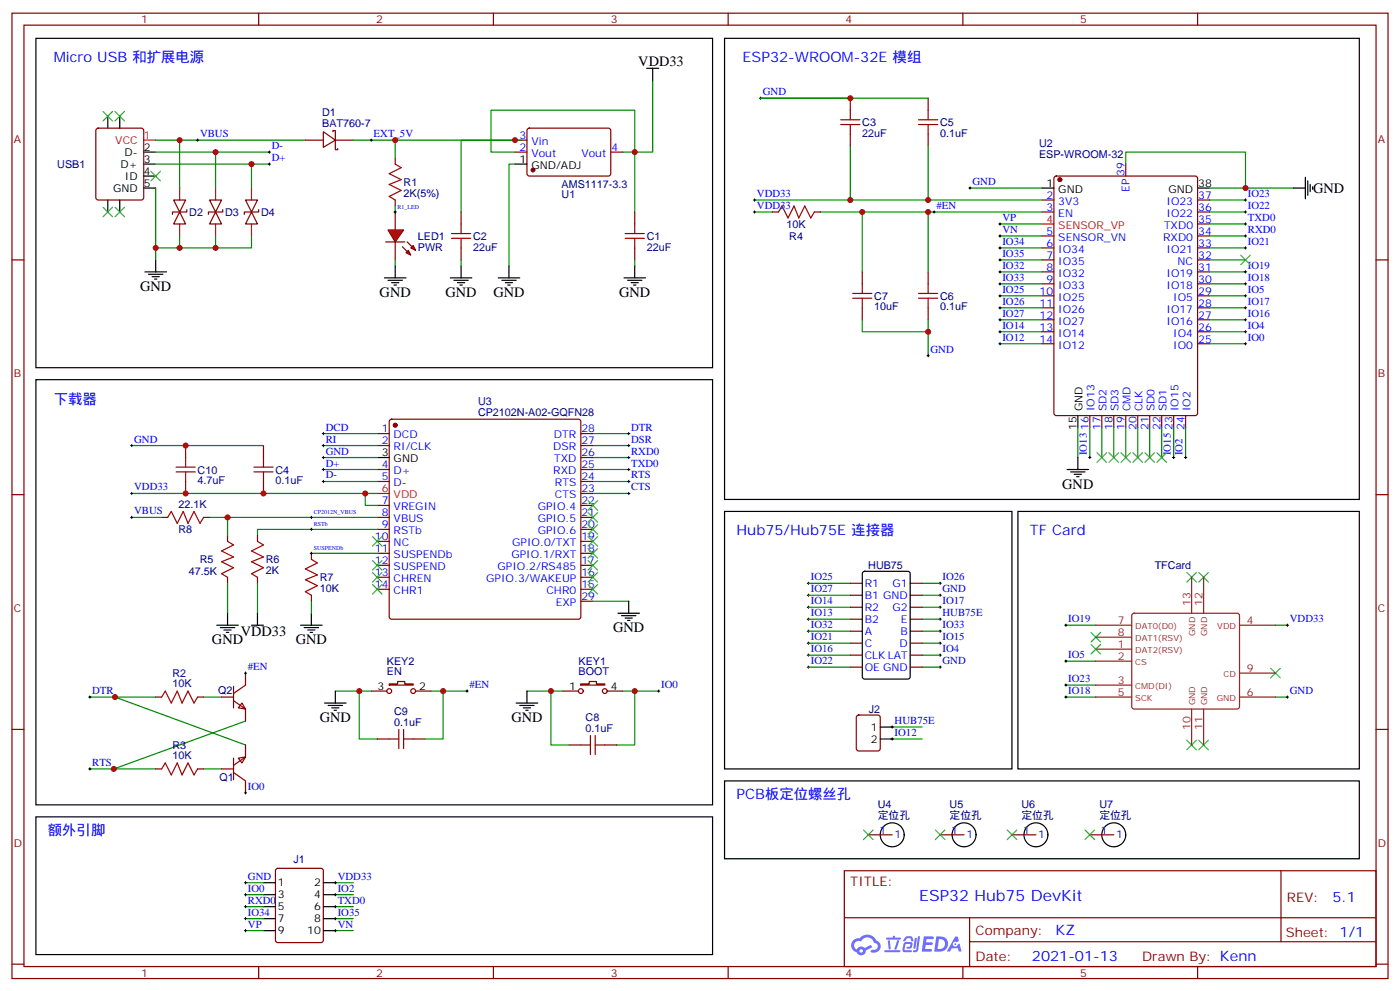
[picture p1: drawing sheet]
<svg xmlns="http://www.w3.org/2000/svg" width="412mm" height="292mm" viewBox="0 0 412 292" stroke-linecap="round" stroke-linejoin="round" font-family="sans-serif">
<g fill="none" stroke="#870000" stroke-width=".35">
<path d="M3.5 3.9h405.4v284.3h-405.4zM7.1 7.4h398.2v277.3h-398.2zM76.2 3.9v3.5M145.3 3.9v3.5M214.5 3.9v3.5M283.6 3.9v3.5M352.8 3.9v3.5M3.5 76.6h3.6M405.3 76.6h3.6M3.5 145.7h3.6M405.3 145.7h3.6M3.5 214.8h3.6"/>
<path d="M405.3 214.8h3.6M248.7 256.5h156.6v28.2h-156.6zM377.3 256.5v20.9M248.7 270.3h156.5M285.6 277.4h119.6M285.6 270.3v14.1M3.5 284h3.6M76.2 284.7v3.5M145.3 284.7v3.5M214.5 284.7v3.5M283.6 284.7v3.5M352.8 284.7v3.5"/>
<path d="M405.3 284h3.6"/>
</g>
<g fill="#5487ff">
<path d="M272.1 275.8h2.6l.3 .2-.1 .6h-2l-.1 .9h1.6l.4 .4-.4 .4h-1.7l-.2 1.2 1.8 .1 .3 .3-.2 .3-2.9 .1z"/>
<path d="M281.4 275.9h.7l.4 1.3-.7 .3a.74 .74 0 0 0-1.1 .3 .74 .74 0 0 0 .5 1 .74 .74 0 0 0 .9-.6l.5-.3 .7 2.3h-.9l-.2-.9h-1.9l-.5 .9h-.9z"/>
<path d="M269.5 276.2h.6l-.4 3a.31 .31 0 0 1-.3 .2 .31 .31 0 0 1-.3-.3z"/>
<path d="M270.4 275.8h.6l-.5 3.9a.89 .89 0 0 1-.7 .7 .89 .89 0 0 1-.9-.3l1-.4z"/>
<path d="M266.8 275.9l.6-.2 1.2 .2 .5 1.2-.6 .2-.4-1-1 .2a.95 .95 0 0 1-1 .8l-.1-.2z"/>
<path d="M266.4 277.6l1.8-.2a1.04 1.04 0 0 1 .6 1.1 1.04 1.04 0 0 1-.8 .9h-.7a.29 .29 0 0 1-.3-.3 .29 .29 0 0 1 .3-.2l.7-.1 .2-.8-1.4 .1-.4 1.7 1.9 .1a.29 .29 0 0 1 .3 .3 .29 .29 0 0 1-.3 .3l-2-.1-.4-.2 .2-2.1z"/>
<path d="M260.5 279.9h4.4a.3 .3 0 0 1 .3 .3 .3 .3 0 0 1-.3 .3h-4.3z"/>
<path d="M264.3 276.9h.6l-.5 1.7a1.02 1.02 0 0 1-.7 1.2l-.2-.3z"/>
<path d="M261.5 277h.6l.3 2.4-.3 .3-.3-.2z"/>
<path d="M261.1 276.2h1.9l.2-.6h.5l-.1 .6h1.5a.29 .29 0 0 1 .3 .3 .29 .29 0 0 1-.3 .2h-3.9z"/>
<path d="M275.8 275.8l-.6 4.5h1.4a2.27 2.27 0 0 0 2.7-2.3 2.27 2.27 0 0 0-2.7-2.2zM276.6 276.6a1.5 1.5 0 0 1 1.8 1.5 1.5 1.5 0 0 1-1.9 1.4h-.3z"/>
<path d="M251.4 277a2.09 2.09 0 0 0 1 3.5 1.37 1.37 0 0 0 1.5 .9 1.37 1.37 0 0 0 1.1-1.4l2-1-.5-.7-1.8 .9a1.4 1.4 0 0 0-2.3 .5 1.32 1.32 0 0 1-.6-1.9 1.32 1.32 0 0 1 1.9-.5 2.02 2.02 0 0 1 2-1.2 2.02 2.02 0 0 1 1.8 1.6 1.09 1.09 0 0 1 1.1 1.4 1.09 1.09 0 0 1-1.6 .7 .41 .41 0 0 0-.5 .3 .41 .41 0 0 0 .4 .5 1.89 1.89 0 0 0 2.4-1.2 1.89 1.89 0 0 0-1.2-2.4 2.98 2.98 0 0 0-5-.7l-1 .2zM253.2 280.1a.52 .52 0 0 1 1 0 .52 .52 0 0 1-1 0z"/>
<circle cx="281.4" cy="278.1" r=".28"/>
</g>
<path d="M155.5 38l.4-.3 23.6 .1 .4 .7v12.9l-.7 .5-23.5-.1-.5-.6v-12.7zM116.4 46.6v1.7M116.4 58.9v1.8M151.7 44.8h3.5M151.7 41.3h3.5M179.9 44.8h3.5M135.8 62.4v3.6M135.8 73v3.6M187 62.4v3.6M187 73v3.6" fill="none" stroke="#870000" stroke-width=".35"/>
<circle cx="157" cy="50.1" r=".53" fill="#870000" stroke="#870000" stroke-width=".35"/>
<g fill="none" stroke="#000" stroke-width=".35">
<path d="M151.7 48.3h3.5M135.8 78.3v3.5M149.9 78.3v3.5M187 78.3v3.5M132.6 81.8h6.4M133.7 82.6h4.2M134.8 83.3h2.1M135.5 84h.7M146.8 81.8h6.3M147.8 82.6h4.2M148.9 83.3h2.1M149.6 84h.7"/>
<path d="M183.8 81.8h6.3M184.9 82.6h4.2M185.9 83.3h2.1M186.6 84h.7"/>
</g>
<path d="M151.7 44.8h-7.1v-12.3h42.4v12.3M151.7 48.3h-1.8v30M151.7 41.3h-15.9v21.1M153.5 41.3h-37.1v5.3M183.4 44.8h3.6v17.6M135.8 76.6v1.7M187 76.6v1.7" fill="none" stroke="#008700" stroke-width=".35"/>
<path d="M116.4 48.3l1.8 1.1-3.5 1.8 3.5 1.7-3.5 1.4 3.5 1.8-3.5 1.8 1.7 1M133 70.2h5.6M133 68.8h5.6M135.8 66v2.8M135.8 70.2v2.8M184.1 70.2h5.7M184.1 68.8h5.7M187 66v2.8M187 70.2v2.8" fill="none" stroke="#a10000" stroke-width=".35"/>
<g fill="#f00" stroke="#870000" stroke-width=".35">
<path d="M114.3 67.7h4.6l-2.5 3.6z"/>
<path d="M113.6 71.3h5.6z"/>
</g>
<g fill="#870000" stroke="#870000" stroke-width=".35">
<path d="M119.9 71.3l1.5 1.4z"/>
<path d="M118.5 72.7l1.4 1.4z"/>
</g>
<g fill="#f00" stroke="#870000" stroke-width=".35">
<path d="M121 73l.7-.7 .7 1.4z"/>
<path d="M119.6 74.4l.7-.7 .7 1.4z"/>
</g>
<g fill="none" stroke="#870000" stroke-width=".35">
<path d="M28.5 38l.4-.3h12.7l.7 .5v20l-.4 .7h-13l-.6-.4-.1-20zM95.2 38.8l3.6 2.5-3.6 2.1zM98.1 38.8v-.3h.7v5.6h.7v-.4M250.5 28.9v3.6M250.5 39.5v3.5M273.4 28.9v3.6M273.4 39.5v3.5M51.2 58.9h3.5l-1.8 3.5zM61.7 58.9h3.6l-1.8 3.5zM72.3 58.9h3.5l-1.7 3.5zM90 41.3h5.2M98.8 41.3h5.3"/>
<path d="M306.9 58.9h3.5M310.7 52.1l.4-.2h41l.6 .4 .1 69.4-.5 .7h-41.2l-.6-.4-.1-69.4zM331.6 48.3v3.6M352.8 58.9h3.5M52.9 62.4l1.8 3.6h-3.5zM55 61.7v.7h-4.2v.7M63.5 62.4l1.8 3.6h-3.6zM65.6 61.7v.7h-4.2v.7M74.1 62.4l1.7 3.6h-3.5zM76.2 61.7v.7h-4.2v.7M116.4 62.4v5.3M116.4 71.3v5.3"/>
<path d="M227.5 62.4h1.8M239.9 62.4h1.8M306.9 62.4h3.5M306.9 69.5h3.5M306.9 73h3.5M306.9 76.6h3.5M352.8 62.4h3.5M352.8 69.5h3.5M352.8 73h3.5M352.8 76.6h3.5M352.8 66h3.5M254 80.1v3.5"/>
<path d="M254 90.7v3.5M273.4 80.1v3.5M273.4 90.7v3.5M306.9 80.1h3.5M306.9 83.6h3.5M306.9 87.1h3.5M306.9 90.7h3.5M306.9 94.2h3.5M306.9 97.7h3.5M352.8 80.1h3.5M352.8 83.6h3.5M352.8 87.1h3.5"/>
<path d="M352.8 90.7h3.5M352.8 94.2h3.5M352.8 97.7h3.5M306.9 101.2h3.5M352.8 101.2h3.5M54.7 131.2v3.6M77.6 131.2v3.6M111.1 127.7h3.6M111.1 131.2h3.6M111.1 138.3h3.6M114.9 123.7l.5-.2h55l.5 .2 .2 .5v57.5l-.2 .5-.5 .2h-55l-.5-.2-.2-.5v-57.5zM171.1 127.7h3.5"/>
<path d="M171.1 131.2h3.5M171.1 138.3h3.5M171.1 134.8h3.5M321 122.4v3.5M324.6 122.4v3.5M328.1 122.4v3.5M331.6 122.4v3.5M335.1 122.4v3.5M338.7 122.4v3.5M342.2 122.4v3.5M345.7 122.4v3.5M349.2 122.4v3.5"/>
<path d="M47.6 152.4h1.8M54.7 141.8v3.5M60 152.4h1.7M67 157.7v1.8M75.8 157.7v1.8M77.6 141.8v3.5M111.1 141.8h3.6M111.1 148.9h3.6M111.1 152.4h3.6M111.1 155.9h3.6M111.1 159.5h3.6M171.1 141.8h3.5"/>
<path d="M171.1 148.9h3.5M171.1 152.4h3.5M171.1 155.9h3.5M171.1 159.5h3.5M171.1 145.3h3.5M67 170v1.8M75.8 170v1.8M91.7 163v1.7M91.7 175.3v1.8M111.1 163h3.6M111.1 166.5h3.6M111.1 170h3.6"/>
<path d="M111.1 173.6h3.6M171.1 163h3.5M171.1 166.5h3.5M171.1 170h3.5M171.1 173.6h3.5M171.1 177.1h3.5M250.5 171.8h3.5M250.5 175.3h3.5M250.5 178.9h3.5M268.1 171.8h3.5M268.1 175.3h3.5M268.1 178.9h3.5"/>
<path d="M72.3 198.3v3.5l-3.5 2.5M250.5 182.4h3.5M250.5 185.9h3.5M250.5 189.4h3.5M250.5 193h3.5M250.5 196.5h3.5M268.1 182.4h3.5M268.1 185.9h3.5M268.1 189.4h3.5M268.1 193h3.5M268.1 196.5h3.5M45.9 205.3h1.7"/>
<path d="M58.2 205.3h1.8M65.3 205.3h3.5M68.8 206.4l3.5 2.4v3.6M68.8 202.1v6.4M71.3 207.1l1 1.7-2.1-.3zM72.3 219.4v3.6l-3.5 2.4M109.4 203.6h4.5M111.1 217.7h3.6M114.7 201.4h2.4v-.7h2.1v.7h2.5v.4h-7zM121.7 217.7h3.5M122.4 203.6h4.6M165.8 203.6h4.6"/>
<path d="M167.6 219.4h3.5M171.1 201.4h2.5v-.7h2.1v.7h2.5v.4h-7.1zM178.2 219.4h3.5M178.9 203.6h4.5M252.5 210.8l.4-.2h5.7l.6 .4 .1 9.5-.5 .6-5.9 .1-.6-.5-.1-9.4zM45.9 226.5h1.7M58.2 226.5h1.8M65.3 226.5h3.5M68.8 227.5l3.5 2.5v3.5M68.8 223.3v6.4M70.2 223.3l2.1-.3-1 1.7zM81.4 256l.4-.2h12.7l.7 .4v20.7l-.4 .7h-13l-.6-.4-.1-20.7z"/>
<path d="M255.8 245.9h7M276.9 245.9h7.1M298.1 245.9h7.1M321 245.9h7.1"/>
<circle cx="114.7" cy="203.6" r=".71"/>
<circle cx="121.7" cy="203.6" r=".71"/>
<circle cx="171.1" cy="203.6" r=".71"/>
<circle cx="178.2" cy="203.6" r=".71"/>
</g>
<g fill="none" stroke="#008700" stroke-width=".35">
<path d="M192.3 23.6v21.2h-5.3M224 28.9h49.4M45.9 41.3h44.1M45.9 55.4v21.2M45.9 44.8h33.5M45.9 48.3h33.5M52.9 41.3v14.1M63.5 44.8v10.6M74.1 48.3v7.1M104.1 41.3h12.3M222.2 58.9h28.3M250.5 43v15.9h56.4"/>
<path d="M273.4 43v15.9M285.8 55.4h21.1M331.6 48.3v-3.5h35.3v10.6h-10.6M356.3 58.9h10.6M366.9 55.4h14.1M52.9 69.5v3.5M63.5 69.5v3.5M74.1 69.5v3.5h-28.2M116.4 60.7v1.7M116.4 76.6v1.7M222.2 62.4h5.3M241.7 62.4h65.2"/>
<path d="M254 62.4v17.7M273.4 62.4v17.7M294.6 76.6h12.3M294.6 73h12.3M294.6 66h12.3M294.6 69.5h12.3M356.3 62.4h10.6M356.3 76.6h10.6M356.3 73h10.6M356.3 66h10.6M356.3 69.5h10.6M254 94.2v3.5h19.4"/>
<path d="M273.4 94.2v10.6M294.6 97.7h12.3M294.6 94.2h12.3M294.6 80.1h12.3M294.6 83.6h12.3M294.6 87.1h12.3M294.6 90.7h12.3M356.3 97.7h10.6M356.3 94.2h10.6M356.3 80.1h10.6M356.3 83.6h10.6M356.3 87.1h10.6"/>
<path d="M356.3 90.7h10.6M294.6 101.2h12.3M356.3 101.2h10.6M38.8 131.2h38.8M95.2 134.8h15.9M95.2 138.3h15.9M95.2 131.2h15.9M95.2 127.7h15.9M174.6 134.8h10.6M174.6 138.3h10.6M174.6 131.2h10.6M174.6 127.7h10.6"/>
<path d="M317.5 125.9v8.9M321 125.9v8.9M324.6 125.9v8.9M328.1 125.9v8.9M331.6 125.9v8.9M335.1 125.9v8.9M338.7 125.9v8.9M342.2 125.9v8.9M345.7 125.9v8.9M349.2 125.9v8.9M38.8 145.3h72.3M38.8 152.4h8.8"/>
<path d="M61.7 152.4h49.4M67 152.4v5.3M95.2 141.8h15.9M107.6 145.3v3.6h3.5M111.1 155.9h-35.3v1.8M174.6 141.8h10.6M174.6 145.3h10.6M67 171.8v8.8M75.8 171.8v8.8M91.7 163h19.4M91.7 177.1v3.5M174.6 177.1h10.6"/>
<path d="M238.1 175.3h12.4M238.1 178.9h12.4M238.1 171.8h12.4M271.6 175.3h5.3M271.6 178.9h5.3M271.6 171.8h5.3M238.1 182.4h12.4M238.1 196.5h12.4M238.1 193h12.4M238.1 189.4h12.4M238.1 185.9h12.4M271.6 182.4h5.3"/>
<path d="M271.6 196.5h5.3M271.6 193h5.3M271.6 189.4h5.3M271.6 185.9h5.3M314 184.2h8.8M314 194.7h8.8M375.7 184.2h3.5M26.5 205.3h19.4M33.9 205.3l38.4 14.1M60 205.3h5.3M72.3 212.4l-38.8 14.1M98.8 203.6h10.6"/>
<path d="M105.8 203.6v14.1h5.3M127 203.6h10.6M130.5 203.6v14.1h-5.3M155.2 203.6h10.6M162.3 203.6v15.8h5.3M183.4 203.6h10.6M187 203.6v15.8h-5.3M262.8 214.1h8.8M262.8 217.7h8.8M314 205.3h8.8M314 201.8h8.8M375.7 205.3h3.5"/>
<path d="M26.5 226.5h19.4M60 226.5h5.3M72.3 260h5.3M98.8 260h5.3M72.3 263.5h5.3M72.3 267.1h5.3M72.3 270.6h5.3M72.3 274.1h5.3M98.8 263.5h5.3M98.8 267.1h5.3M98.8 270.6h5.3M98.8 274.1h5.3"/>
</g>
<g fill="none" stroke="#000" stroke-width=".35">
<path d="M10.6 11.3h199.3v97h-199.3zM213.4 11.3h187v135.8h-187zM31.7 34.2v3.5M35.3 34.2v3.5M190.5 20.1h3.5M192.3 20.1v3.5M31.7 58.9v3.5M35.3 58.9v3.5M42.3 55.4h3.6M42.3 48.3h3.6M42.3 44.8h3.6M42.3 51.9h3.6"/>
<path d="M306.9 55.4h3.5M352.8 55.4h3.5M381 55.4h3.5M384.5 52.2v6.4M385.2 53.3v4.2M385.9 54.3v2.1M386.6 55v.7M45.9 76.6v3.5M116.4 78.3v3.5M42.7 80.1h6.3M43.7 80.8h4.3M44.8 81.5h2.1"/>
<path d="M45.5 82.2h.7M113.2 81.8h6.4M114.3 82.6h4.2M115.4 83.3h2.1M116.1 84h.7M10.6 111.8h199.3v125.3h-199.3zM111.1 134.8h3.6M314.3 138.3h6.4M315.4 139h4.2M316.4 139.7h2.2M317.5 122.4v3.5M317.5 134.8v3.5"/>
<path d="M213.4 150.6h84.7v75.9h-84.7zM299.9 150.6h100.5v75.9h-100.5zM317.1 140.4h.8M185.2 177.1v3.5M254.2 168.5l.5-.2h12.7l.7 .4v30.6l-.5 .7h-12.9l-.6-.4-.1-30.6zM63.9 184.2h6.3M64.9 184.9h4.2M66 185.6h2.1M66.7 186.3h.7M67 180.6v3.6M74.1 184.2h3.5M75.8 180.6v3.6"/>
<path d="M88.5 184.2h6.4M89.6 184.9h4.2M90.7 185.6h2.1M91.4 186.3h.7M91.7 180.6v3.6M182 180.6h6.4M183.1 181.3h4.2M184.1 182h2.2M184.9 182.7h.7M95.6 207.1h6.4M96.7 207.8h4.2M97.7 208.5h2.1"/>
<path d="M98.4 209.2h.7M98.8 203.6v3.5M152 207.1h6.4M153.1 207.8h4.2M154.2 208.5h2.1M154.9 209.2h.7M155.2 203.6v3.5M259.3 214.1h3.5M259.3 217.7h3.5M213.4 230h187v22.9h-187zM10.6 240.6h199.3v40.6h-199.3zM77.6 260h3.5"/>
<path d="M95.2 260h3.6M77.6 263.5h3.5M77.6 267.1h3.5M77.6 270.6h3.5M77.6 274.1h3.5M95.2 263.5h3.6M95.2 267.1h3.6M95.2 270.6h3.6M95.2 274.1h3.6"/>
<circle cx="262.8" cy="245.9" r="3.5"/>
<circle cx="284" cy="245.9" r="3.5"/>
<circle cx="305.2" cy="245.9" r="3.5"/>
<circle cx="328.1" cy="245.9" r="3.5"/>
</g>
<g fill="#870000" stroke="#870000" stroke-width=".35">
<circle cx="312.2" cy="52.9" r=".53"/>
<circle cx="116.4" cy="125.2" r=".53"/>
</g>
<path d="M42.3 41.3h3.6M306.9 66h3.5M111.1 145.3h3.6" fill="none" stroke="#f00" stroke-width=".35"/>
<g fill="none" stroke="#a10000" stroke-width=".35">
<path d="M247.6 36.7h5.7M247.6 35.3h5.7M250.5 32.5v2.8M250.5 36.7v2.8M270.6 36.7h5.6M270.6 35.3h5.6M273.4 32.5v2.8M273.4 36.7v2.8M229.3 62.4l1.1-1.7 1.7 3.5 1.8-3.5 1.4 3.5 1.8-3.5 1.7 3.5 1.1-1.8M251.2 87.8h5.6M251.2 86.4h5.6M254 83.6v2.8"/>
<path d="M254 87.8v2.9M270.6 87.8h5.6M270.6 86.4h5.6M273.4 83.6v2.8M273.4 87.8v2.9M51.9 139h5.6M51.9 137.6h5.6M54.7 134.8v2.8M54.7 139v2.8M74.8 139h5.6M74.8 137.6h5.6M77.6 134.8v2.8"/>
<path d="M77.6 139v2.8M49.4 152.4l1-1.8 1.8 3.6 1.8-3.6 1.4 3.6 1.7-3.6 1.8 3.6 1.1-1.8M67 159.5l1.8 1-3.5 1.8 3.5 1.7-3.5 1.5 3.5 1.7-3.5 1.8 1.7 1M75.8 159.5l1.8 1-3.5 1.8 3.5 1.7-3.5 1.5 3.5 1.7-3.5 1.8 1.7 1M91.7 164.7l1.8 1.1-3.5 1.8 3.5 1.7-3.5 1.4 3.5 1.8-3.5 1.8 1.7 1M47.6 205.3l1.1-1.7 1.7 3.5 1.8-3.5 1.4 3.5 1.8-3.5 1.7 3.5 1.1-1.8M114.7 217.7h2.8M117.5 214.8v5.7M118.9 217.7h2.8M118.9 214.8v5.7M171.1 219.4h2.8M173.9 216.6v5.7"/>
<path d="M175.3 219.4h2.9M175.3 216.6v5.7M47.6 226.5l1.1-1.8 1.7 3.5 1.8-3.5 1.4 3.5 1.8-3.5 1.7 3.5 1.1-1.7"/>
</g>
<g fill="none" stroke="#000" stroke-width=".29">
<path d="M223.7 28.9h.7M224 28.6v.7M57.9 41.3h.7M58.2 40.9v.7M79 44.8h.7M79 48.3h.7M79.4 44.5v.7M79.4 48v.7M109 41.3h.7M109.4 40.9v.7M221.9 58.9h.7M222.2 58.6v.7"/>
<path d="M285.4 55.4h.7M285.8 55v.7M366.5 58.9h.7M366.9 58.6v.7M116.1 62.4h.7M116.4 62.1v.7M221.9 62.4h.7M222.2 62.1v.7M274.8 62.4h.7M275.2 62.1v.7M294.2 66h.7M294.2 69.5h.7"/>
<path d="M294.2 73h.7M294.2 76.6h.7M294.6 65.6v.7M294.6 69.1v.8M294.6 72.7v.7M294.6 76.2v.7M294.6 79.7v.7M366.5 66h.7M366.5 69.5h.7M366.5 73h.7M366.5 62.4h.7M366.9 62.1v.7"/>
<path d="M366.9 65.6v.7M366.9 69.1v.8M366.9 72.7v.7M366.9 79.7v.7M294.2 80.1h.7M294.2 83.6h.7M294.2 87.1h.7M294.2 90.7h.7M294.2 94.2h.7M294.2 97.7h.7M294.6 83.3v.7M294.6 86.8v.7"/>
<path d="M294.6 90.3v.7M294.6 93.8v.7M294.6 97.4v.7M366.5 80.1h.7M366.5 83.6h.7M366.5 87.1h.7M366.5 90.7h.7M366.5 94.2h.7M366.5 97.7h.7M366.9 83.3v.7M366.9 86.8v.7M366.9 90.3v.7"/>
<path d="M366.9 93.8v.7M366.9 97.4v.7M273 104.8h.8M273.4 104.4v.7M294.2 101.2h.7M294.6 100.9v.7M366.5 101.2h.7M366.9 100.9v.7M38.5 131.2h.7M38.8 130.9v.7M94.9 134.8h.7M94.9 138.3h.7"/>
<path d="M94.9 131.2h.7M94.9 127.7h.7M95.2 127.4v.7M95.2 130.9v.7M95.2 134.4v.7M95.2 137.9v.7M184.9 134.8h.7M184.9 138.3h.7M184.9 131.2h.7M184.9 127.7h.7M185.2 127.4v.7M185.2 130.9v.7"/>
<path d="M185.2 134.4v.7M185.2 137.9v.7M320.7 134.8h.7M321 134.4v.7M345.4 134.8h.7M345.7 134.4v.7M348.9 134.8h.7M349.2 134.4v.7M38.5 145.3h.7M38.5 152.4h.7M38.8 145v.7M38.8 152v.8"/>
<path d="M91.4 152.4h.7M91.4 155.9h.7M91.7 152v.8M91.7 155.6v.7M94.9 141.8h.7M95.2 141.5v.7M184.9 141.8h.7M184.9 145.3h.7M185.2 141.5v.7M185.2 145v.7M91.4 163h.7M91.7 162.6v.7"/>
<path d="M237.8 175.3h.7M237.8 178.9h.7M237.8 171.8h.7M238.1 171.5v.7M238.1 175v.7M238.1 178.5v.7M276.6 175.3h.7M276.6 178.9h.7M276.6 171.8h.7M276.9 171.5v.7M276.9 175v.7M276.9 178.5v.7"/>
<path d="M72 198.3h.7M72.3 197.9v.7M237.8 182.4h.7M237.8 196.5h.7M237.8 193h.7M237.8 189.4h.7M237.8 185.9h.7M238.1 182v.7M238.1 185.6v.7M238.1 189.1v.7M238.1 192.6v.7M238.1 196.1v.8"/>
<path d="M276.6 182.4h.7M276.6 196.5h.7M276.6 193h.7M276.6 189.4h.7M276.6 185.9h.7M276.9 182v.7M276.9 185.6v.7M276.9 189.1v.7M276.9 192.6v.7M276.9 196.1v.8M313.6 194.7h.7M313.6 184.2h.7"/>
<path d="M314 183.8v.7M314 194.4v.7M378.9 184.2h.7M379.2 183.8v.7M26.1 205.3h.7M26.5 205v.7M137.2 203.6h.7M137.6 203.2v.7M193.7 203.6h.7M194 203.2v.7M262.5 214.1h.7M262.5 217.7h.7"/>
<path d="M262.8 213.8v.7M262.8 217.3v.7M313.6 205.3h.7M313.6 201.8h.7M314 201.4v.7M314 205v.7M378.9 205.3h.7M379.2 205v.7M26.1 226.5h.7M26.5 226.1v.7M72 233.5h.7M72.3 233.2v.7"/>
<path d="M72 260h.7M72.3 259.6v.8M98.4 260h.7M98.8 259.6v.8M72 263.5h.7M72 267.1h.7M72 270.6h.7M72 274.1h.7M72.3 263.2v.7M72.3 266.7v.7M72.3 270.2v.7M72.3 273.8v.7"/>
<path d="M98.4 263.5h.7M98.4 267.1h.7M98.4 270.6h.7M98.4 274.1h.7M98.8 263.2v.7M98.8 266.7v.7M98.8 270.2v.7M98.8 273.8v.7"/>
</g>
<g fill="none" stroke="#3c3" stroke-width=".35">
<path d="M30.3 32.8l2.9 2.8M33.2 32.8l-2.9 2.8M33.9 32.8l2.8 2.8M36.7 32.8l-2.8 2.8M44.4 50.4l2.9 2.9M47.3 50.4l-2.9 2.9M30.3 61l2.9 2.9M33.2 61l-2.9 2.9M33.9 61l2.8 2.9M36.7 61l-2.8 2.9M365.5 75.1l2.8 2.9M368.3 75.1l-2.8 2.9"/>
<path d="M323.1 133.4l2.9 2.8M326 133.4l-2.9 2.8M326.7 133.4l2.8 2.8M329.5 133.4l-2.8 2.8M330.2 133.4l2.8 2.8M333 133.4l-2.8 2.8M333.7 133.4l2.8 2.8M336.5 133.4l-2.8 2.8M337.3 133.4l2.8 2.8M340.1 133.4l-2.8 2.8M340.8 133.4l2.8 2.8M343.6 133.4l-2.8 2.8"/>
<path d="M109.7 158l2.8 2.9M112.5 158l-2.8 2.9M173.2 158l2.8 2.9M173.2 154.5l2.8 2.8M173.2 151l2.8 2.8M173.2 147.5l2.8 2.8M176 158l-2.8 2.9M176 154.5l-2.8 2.8M176 151l-2.8 2.8M176 147.5l-2.8 2.8M109.7 168.6l2.8 2.9M109.7 172.2l2.8 2.8"/>
<path d="M109.7 165.1l2.8 2.8M112.5 168.6l-2.8 2.9M112.5 172.2l-2.8 2.8M112.5 165.1l-2.8 2.8M173.2 172.2l2.8 2.8M173.2 168.6l2.8 2.9M173.2 165.1l2.8 2.8M173.2 161.6l2.8 2.8M176 172.2l-2.8 2.8M176 168.6l-2.8 2.9M176 165.1l-2.8 2.8M176 161.6l-2.8 2.8"/>
<path d="M349.6 168.6l2.8 2.9M352.4 168.6l-2.8 2.9M353.1 168.6l2.9 2.9M356 168.6l-2.9 2.9M321.4 186.3l2.8 2.8M321.4 189.8l2.8 2.8M324.2 189.8l-2.8 2.8M324.2 186.3l-2.8 2.8M374.3 196.9l2.8 2.8M377.1 196.9l-2.8 2.8M349.6 218l2.8 2.8M352.4 218l-2.8 2.8"/>
<path d="M353.1 218l2.9 2.8M356 218l-2.9 2.8M254.4 244.5l2.8 2.8M257.2 244.5l-2.8 2.8M275.5 244.5l2.8 2.8M278.3 244.5l-2.8 2.8M296.7 244.5l2.8 2.8M299.5 244.5l-2.8 2.8M319.6 244.5l2.8 2.8M322.4 244.5l-2.8 2.8"/>
</g>
<g fill="none" stroke="#8c2424" stroke-width=".35">
<path d="M52.9 55.4v3.5M63.5 55.4v3.5M74.1 55.4v3.5M52.9 66v3.5M63.5 66v3.5M74.1 66v3.5M351 170v10.6M354.5 170v10.6M322.8 191.2h10.6M322.8 194.7h10.6M322.8 184.2h10.6M322.8 187.7h10.6"/>
<path d="M333.6 180.8l.5-.2h30.3l.5 .2 .2 .5v26.8l-.2 .5-.5 .2h-30.3l-.5-.2-.2-.5v-26.8zM365.1 184.2h10.6M365.1 198.3h10.6M322.8 201.8h10.6M322.8 205.3h10.6M351 208.8v10.6M354.5 208.8v10.6M365.1 205.3h10.6"/>
</g>
<g fill="#c00">
<circle cx="187" cy="44.8" r=".88"/>
<circle cx="366.9" cy="55.4" r=".88"/>
<circle cx="273.4" cy="58.9" r=".88"/>
<circle cx="273.4" cy="62.4" r=".88"/>
<circle cx="33.9" cy="205.3" r=".88"/>
<circle cx="33.5" cy="226.5" r=".88"/>
<circle cx="162.3" cy="203.6" r=".88"/>
<circle cx="187" cy="203.6" r=".88"/>
<circle cx="105.8" cy="203.6" r=".88"/>
<circle cx="130.5" cy="203.6" r=".88"/>
<circle cx="250.5" cy="28.9" r=".88"/>
<circle cx="52.9" cy="41.3" r=".88"/>
<circle cx="63.5" cy="44.8" r=".88"/>
<circle cx="74.1" cy="48.3" r=".88"/>
<circle cx="45.9" cy="73" r=".88"/>
<circle cx="63.5" cy="73" r=".88"/>
<circle cx="52.9" cy="73" r=".88"/>
<circle cx="151.7" cy="41.3" r=".88"/>
<circle cx="116.4" cy="41.3" r=".88"/>
<circle cx="107.6" cy="145.3" r=".88"/>
<circle cx="77.6" cy="145.3" r=".88"/>
<circle cx="54.7" cy="145.3" r=".88"/>
<circle cx="54.7" cy="131.2" r=".88"/>
<circle cx="67" cy="152.4" r=".88"/>
<circle cx="250.5" cy="58.9" r=".88"/>
<circle cx="254" cy="62.4" r=".88"/>
<circle cx="273.4" cy="97.7" r=".88"/>
</g>
<text font-size="4.6" fill="#00f" x="270.8" y="265.5">ESP32 Hub75 DevKit</text>
<g font-size="4.2" fill="#00f">
<text x="15.9" y="18.3">Micro USB 和扩展电源</text>
<text x="218.7" y="18.3">ESP32-WROOM-32E 模组</text>
<text x="15.9" y="118.9">下载器</text>
<text x="217" y="157.7">Hub75/Hub75E 连接器</text>
<text x="303.4" y="157.7">TF Card</text>
<text x="217" y="235.3">PCB板定位螺丝孔</text>
<text x="14.1" y="245.9">额外引脚</text>
<text x="392.5" y="265.7">5.1</text>
<text x="310.9" y="275.3">KZ</text>
<text x="304" y="283.1">2021-01-13</text>
</g>
<g font-size="4.2">
<text x="188" y="19.4">VDD33</text>
<text x="386.8" y="56.8">GND</text>
<text x="41.3" y="85.7">GND</text>
<text x="111.8" y="87.5">GND</text>
<text x="131.2" y="87.5">GND</text>
<text x="145.3" y="87.5">GND</text>
<text x="182.4" y="87.5">GND</text>
<text x="312.9" y="143.9">GND</text>
<text x="62.4" y="189.8">GND</text>
<text x="70.9" y="187.3">VDD33</text>
<text x="87.1" y="189.8">GND</text>
<text x="180.6" y="186.3">GND</text>
<text x="94.2" y="212.7">GND</text>
<text x="150.6" y="212.7">GND</text>
</g>
<g font-size="3.9" fill="#800">
<text x="250.5" y="261.1">TITLE:</text>
<text x="379.1" y="265.7">REV:</text>
<text x="287.4" y="275.3">Company:</text>
<text x="378.7" y="275.9">Sheet: 1/1</text>
<text x="287.4" y="282.9">Date:</text>
<text x="336.4" y="283">Drawn By: Kenn</text>
</g>
<g font-size="3.2" fill="#800">
<text x="41.6" y="6.9">1</text>
<text x="110.8" y="6.9">2</text>
<text x="179.9" y="6.9">3</text>
<text x="249.1" y="6.9">4</text>
<text x="318.2" y="6.9">5</text>
<text x="4.1" y="42">A</text>
<text x="405.9" y="42">A</text>
<text x="4.1" y="111.1">B</text>
<text x="405.9" y="111.1">B</text>
<text x="4.1" y="180.3">C</text>
<text x="405.9" y="180.3">C</text>
<text x="4.1" y="249.4">D</text>
<text x="405.9" y="249.4">D</text>
<text x="41.6" y="287.7">1</text>
<text x="110.8" y="287.7">2</text>
<text x="179.9" y="287.7">3</text>
<text x="249.1" y="287.7">4</text>
<text x="318.2" y="287.7">5</text>
</g>
<g font-size="3.2" fill="#00f">
<text x="224.7" y="28">GND</text>
<text x="58.9" y="40.4">VBUS</text>
<text x="110.1" y="40.4">EXT_5V</text>
<text x="153" y="40.9">3</text>
<text x="80.1" y="43.9">D-</text>
<text x="80.1" y="47.4">D+</text>
<text x="153" y="44.5">2</text>
<text x="156.5" y="46.2">Vout</text>
<text x="156.5" y="42.7">Vin</text>
<text x="171.3" y="46.2">Vout</text>
<text x="180.1" y="44.5">4</text>
<text x="331.3" y="51.9" transform="rotate(-90 331.3 51.9)">39</text>
<text x="223" y="58">VDD33</text>
<text x="286.5" y="54.5">GND</text>
<text x="308.3" y="58.6">2</text>
<text x="332.7" y="56.5" transform="rotate(-90 332.7 56.5)">EP</text>
<text x="353" y="58.6">37</text>
<text x="367.6" y="58">IO23</text>
<text x="223" y="61.6">VDD33</text>
<text x="275.9" y="61.6">#EN</text>
<text x="295.3" y="65.1">VP</text>
<text x="308.3" y="62.1">3</text>
<text x="311.7" y="60.3">3V3</text>
<text x="311.7" y="63.9">EN</text>
<text x="343.6" y="63.9">IO22</text>
<text x="343.6" y="60.3">IO23</text>
<text x="353" y="65.6">35</text>
<text x="353" y="62.1">36</text>
<text x="367.6" y="61.6">IO22</text>
<text x="367.6" y="65.1">TXD0</text>
<text x="295.3" y="68.6">VN</text>
<text x="308.3" y="69.1">5</text>
<text x="311.7" y="70.9">SENSOR_VN</text>
<text x="342.6" y="70.9">RXD0</text>
<text x="342.9" y="67.4">TXD0</text>
<text x="353" y="69.1">34</text>
<text x="367.6" y="68.6">RXD0</text>
<text x="295.3" y="72.1">IO34</text>
<text x="295.3" y="75.7">IO35</text>
<text x="308.3" y="72.7">6</text>
<text x="308.3" y="76.2">7</text>
<text x="311.7" y="74.4">IO34</text>
<text x="311.7" y="78">IO35</text>
<text x="343.6" y="74.4">IO21</text>
<text x="346.9" y="78">NC</text>
<text x="353" y="76.2">32</text>
<text x="353" y="72.7">33</text>
<text x="367.6" y="72.1">IO21</text>
<text x="295.3" y="79.2">IO32</text>
<text x="295.3" y="82.7">IO33</text>
<text x="308.3" y="79.7">8</text>
<text x="308.3" y="83.3">9</text>
<text x="311.7" y="81.5">IO32</text>
<text x="343.6" y="81.5">IO19</text>
<text x="353" y="83.3">30</text>
<text x="353" y="79.7">31</text>
<text x="367.6" y="79.2">IO19</text>
<text x="367.6" y="82.7">IO18</text>
<text x="295.3" y="86.3">IO25</text>
<text x="295.3" y="89.8">IO26</text>
<text x="306.2" y="86.8">10</text>
<text x="311.7" y="85">IO33</text>
<text x="311.7" y="88.5">IO25</text>
<text x="343.6" y="85">IO18</text>
<text x="345.6" y="88.5">IO5</text>
<text x="353" y="86.8">29</text>
<text x="367.6" y="86.3">IO5</text>
<text x="367.6" y="89.8">IO17</text>
<text x="295.3" y="93.3">IO27</text>
<text x="306.2" y="90.3">11</text>
<text x="306.2" y="93.8">12</text>
<text x="311.7" y="92.1">IO26</text>
<text x="311.7" y="95.6">IO27</text>
<text x="343.6" y="95.6">IO16</text>
<text x="343.6" y="92.1">IO17</text>
<text x="353" y="93.8">27</text>
<text x="353" y="90.3">28</text>
<text x="367.6" y="93.3">IO16</text>
<text x="295.3" y="96.8">IO14</text>
<text x="295.3" y="100.4">IO12</text>
<text x="306.2" y="97.4">13</text>
<text x="306.2" y="100.9">14</text>
<text x="311.7" y="99.1">IO14</text>
<text x="345.6" y="99.1">IO4</text>
<text x="353" y="100.9">25</text>
<text x="353" y="97.4">26</text>
<text x="367.6" y="96.8">IO4</text>
<text x="367.6" y="100.4">IO0</text>
<text x="274.1" y="103.9">GND</text>
<text x="311.7" y="102.7">IO12</text>
<text x="345.6" y="102.7">IO0</text>
<text x="322.4" y="121.1" transform="rotate(-90 322.4 121.1)">IO13</text>
<text x="326" y="121.1" transform="rotate(-90 326 121.1)">SD2</text>
<text x="329.5" y="121.1" transform="rotate(-90 329.5 121.1)">SD3</text>
<text x="333" y="121.1" transform="rotate(-90 333 121.1)">CMD</text>
<text x="336.5" y="121.1" transform="rotate(-90 336.5 121.1)">CLK</text>
<text x="340.1" y="121.1" transform="rotate(-90 340.1 121.1)">SD0</text>
<text x="343.6" y="121.1" transform="rotate(-90 343.6 121.1)">SD1</text>
<text x="347.1" y="121.1" transform="rotate(-90 347.1 121.1)">IO15</text>
<text x="350.7" y="121.1" transform="rotate(-90 350.7 121.1)">IO2</text>
<text x="39.5" y="130.4">GND</text>
<text x="96" y="126.8">DCD</text>
<text x="96" y="130.4">RI</text>
<text x="112.5" y="127.4">1</text>
<text x="112.5" y="130.9">2</text>
<text x="116" y="129.1">DCD</text>
<text x="163.2" y="129.1">DTR</text>
<text x="171.3" y="130.9">27</text>
<text x="171.3" y="127.4">28</text>
<text x="185.9" y="130.4">DSR</text>
<text x="185.9" y="126.8">DTR</text>
<text x="320.7" y="126.6" transform="rotate(-90 320.7 126.6)">16</text>
<text x="324.2" y="126.6" transform="rotate(-90 324.2 126.6)">17</text>
<text x="327.7" y="126.6" transform="rotate(-90 327.7 126.6)">18</text>
<text x="331.3" y="126.6" transform="rotate(-90 331.3 126.6)">19</text>
<text x="334.8" y="126.6" transform="rotate(-90 334.8 126.6)">20</text>
<text x="338.3" y="126.6" transform="rotate(-90 338.3 126.6)">21</text>
<text x="341.8" y="126.6" transform="rotate(-90 341.8 126.6)">22</text>
<text x="345.4" y="126.6" transform="rotate(-90 345.4 126.6)">23</text>
<text x="348.9" y="126.6" transform="rotate(-90 348.9 126.6)">24</text>
<text x="96" y="133.9">GND</text>
<text x="96" y="137.4">D+</text>
<text x="112.5" y="137.9">4</text>
<text x="116" y="132.6">RI/CLK</text>
<text x="163" y="132.6">DSR</text>
<text x="163.2" y="136.2">TXD</text>
<text x="171.3" y="137.9">25</text>
<text x="171.3" y="134.4">26</text>
<text x="185.9" y="137.4">TXD0</text>
<text x="185.9" y="133.9">RXD0</text>
<text x="320.1" y="134.1" transform="rotate(-90 320.1 134.1)">IO13</text>
<text x="344.8" y="134.1" transform="rotate(-90 344.8 134.1)">IO15</text>
<text x="348.4" y="134.1" transform="rotate(-90 348.4 134.1)">IO2</text>
<text x="96" y="140.9">D-</text>
<text x="112.5" y="141.5">5</text>
<text x="116" y="139.7">D+</text>
<text x="116" y="143.2">D-</text>
<text x="163" y="139.7">RXD</text>
<text x="163.5" y="143.2">RTS</text>
<text x="171.3" y="141.5">24</text>
<text x="185.9" y="140.9">RTS</text>
<text x="39.5" y="144.5">VDD33</text>
<text x="112.5" y="148.5">7</text>
<text x="163.5" y="146.8">CTS</text>
<text x="171.3" y="148.5">22</text>
<text x="171.3" y="145">23</text>
<text x="185.9" y="144.5">CTS</text>
<text x="39.5" y="151.5">VBUS</text>
<text x="112.5" y="152">8</text>
<text x="112.5" y="155.6">9</text>
<text x="116" y="150.3">VREGIN</text>
<text x="116" y="153.8">VBUS</text>
<text x="158.4" y="153.8">GPIO.5</text>
<text x="158.4" y="150.3">GPIO.4</text>
<text x="171.3" y="155.6">20</text>
<text x="171.3" y="152">21</text>
<text x="110.4" y="159.1">10</text>
<text x="116" y="157.3">RSTb</text>
<text x="116" y="160.9">NC</text>
<text x="150.9" y="160.9">GPIO.0/TXT</text>
<text x="158.4" y="157.3">GPIO.6</text>
<text x="171.3" y="159.1">19</text>
<text x="110.4" y="162.6">11</text>
<text x="110.4" y="166.2">12</text>
<text x="116" y="164.4">SUSPENDb</text>
<text x="116" y="167.9">SUSPEND</text>
<text x="146.6" y="167.9">GPIO.2/RS485</text>
<text x="150.6" y="164.4">GPIO.1/RXT</text>
<text x="171.3" y="166.2">17</text>
<text x="171.3" y="162.6">18</text>
<text x="110.4" y="169.7">13</text>
<text x="110.4" y="173.2">14</text>
<text x="116" y="171.5">CHREN</text>
<text x="143.2" y="171.5">GPIO.3/WAKEUP</text>
<text x="171.3" y="173.2">15</text>
<text x="171.3" y="169.7">16</text>
<text x="238.8" y="170.9">IO25</text>
<text x="254.7" y="172.9">R1</text>
<text x="262.9" y="172.9">G1</text>
<text x="277.6" y="170.9">IO26</text>
<text x="116" y="175">CHR1</text>
<text x="161" y="175">CHR0</text>
<text x="163.7" y="178.5">EXP</text>
<text x="171.3" y="176.7">29</text>
<text x="238.8" y="178">IO14</text>
<text x="238.8" y="174.4">IO27</text>
<text x="254.7" y="176.4">B1 GND</text>
<text x="254.7" y="179.9">R2</text>
<text x="262.9" y="179.9">G2</text>
<text x="277.6" y="174.4">GND</text>
<text x="277.6" y="178">IO17</text>
<text x="238.8" y="185">IO32</text>
<text x="238.8" y="181.5">IO13</text>
<text x="254.7" y="183.4">B2</text>
<text x="265.4" y="183.4">E</text>
<text x="277.6" y="181.5">HUB75E</text>
<text x="277.6" y="185">IO33</text>
<text x="314.7" y="183.3">IO19</text>
<text x="379.9" y="183.3">VDD33</text>
<text x="238.8" y="188.6">IO21</text>
<text x="254.7" y="187">A</text>
<text x="254.7" y="190.5">C</text>
<text x="265" y="190.5">D</text>
<text x="265.2" y="187">B</text>
<text x="277.6" y="188.6">IO15</text>
<text x="73" y="197.4">#EN</text>
<text x="238.8" y="195.6">IO22</text>
<text x="238.8" y="192.1">IO16</text>
<text x="254.7" y="194">CLK LAT</text>
<text x="254.7" y="197.6">OE GND</text>
<text x="277.6" y="195.6">GND</text>
<text x="277.6" y="192.1">IO4</text>
<text x="314.7" y="193.9">IO5</text>
<text x="138.3" y="202.7">#EN</text>
<text x="194.7" y="202.7">IO0</text>
<text x="314.7" y="200.9">IO23</text>
<text x="27.2" y="204.4">DTR</text>
<text x="314.7" y="204.4">IO18</text>
<text x="379.9" y="204.4">GND</text>
<text x="263.5" y="213.3">HUB75E</text>
<text x="263.5" y="216.8">IO12</text>
<text x="27.2" y="225.6">RTS</text>
<text x="73" y="232.7">IO0</text>
<text x="259" y="245.5">1</text>
<text x="280.2" y="245.5">1</text>
<text x="301.4" y="245.5">1</text>
<text x="324.3" y="245.5">1</text>
<text x="263.5" y="246.9">1</text>
<text x="284.7" y="246.9">1</text>
<text x="305.9" y="246.9">1</text>
<text x="328.8" y="246.9">1</text>
<text x="73" y="259.1">GND</text>
<text x="73" y="262.6">IO0</text>
<text x="99.5" y="259.1">VDD33</text>
<text x="99.5" y="262.6">IO2</text>
<text x="73" y="266.2">RXD0</text>
<text x="73" y="269.7">IO34</text>
<text x="99.5" y="266.2">TXD0</text>
<text x="99.5" y="269.7">IO35</text>
<text x="73" y="273.2">VP</text>
<text x="99.5" y="273.2">VN</text>
</g>
<g font-size="3.2" fill="#000080">
<text x="94.9" y="34.2">D1</text>
<text x="94.9" y="37.4">BAT760-7</text>
<text x="254" y="40.3">22uF</text>
<text x="254" y="37.2">C3</text>
<text x="276.9" y="40.3">0.1uF</text>
<text x="276.9" y="37.2">C5</text>
<text x="306.1" y="46.6">ESP-WROOM-32</text>
<text x="306.1" y="43.4">U2</text>
<text x="16.9" y="49.5">USB1</text>
<text x="118.9" y="57.9">2K(5%)</text>
<text x="118.9" y="54.8">R1</text>
<text x="165.4" y="55.5">AMS1117-3.3</text>
<text x="165.4" y="58.5">U1</text>
<text x="55.7" y="63.6">D2</text>
<text x="66.3" y="63.6">D3</text>
<text x="76.9" y="63.6">D4</text>
<text x="123.1" y="70.6">LED1</text>
<text x="139.3" y="70.7">C2</text>
<text x="190.5" y="70.7">C1</text>
<text x="231.7" y="67.1">10K</text>
<text x="232.5" y="70.6">R4</text>
<text x="123.1" y="73.8">PWR</text>
<text x="139.3" y="73.8">22uF</text>
<text x="190.5" y="73.8">22uF</text>
<text x="257.5" y="88.3">C7</text>
<text x="276.9" y="88.3">C6</text>
<text x="257.5" y="91.4">10uF</text>
<text x="276.9" y="91.4">0.1uF</text>
<text x="140.8" y="119.3">U3</text>
<text x="140.8" y="122.4">CP2102N-A02-GQFN28</text>
<text x="58.2" y="142.6">4.7uF</text>
<text x="58.2" y="139.5">C10</text>
<text x="81.1" y="142.6">0.1uF</text>
<text x="81.1" y="139.5">C4</text>
<text x="52.6" y="149.6">22.1K</text>
<text x="52.6" y="157">R8</text>
<text x="58.8" y="165.9">R5</text>
<text x="78.3" y="165.9">R6</text>
<text x="255.8" y="167.6">HUB75</text>
<text x="340.1" y="167.7">TFCard</text>
<text x="55.6" y="169.4">47.5K</text>
<text x="78.3" y="169.1">2K</text>
<text x="94.2" y="171.2">R7</text>
<text x="94.2" y="174.4">10K</text>
<text x="114" y="195.7">KEY2</text>
<text x="170.4" y="195.7">KEY1</text>
<text x="50.8" y="202.5">10K</text>
<text x="50.8" y="199.4">R2</text>
<text x="114" y="198.9">EN</text>
<text x="170.4" y="198.9">BOOT</text>
<text x="64.3" y="204.3">Q2</text>
<text x="255.9" y="209.9">J2</text>
<text x="116.1" y="213.8">0.1uF</text>
<text x="116.1" y="210.6">C9</text>
<text x="172.5" y="215.5">0.1uF</text>
<text x="172.5" y="212.4">C8</text>
<text x="50.8" y="220.5">R3</text>
<text x="50.8" y="223.7">10K</text>
<text x="64.6" y="230.1">Q1</text>
<text x="258.6" y="238">U4</text>
<text x="279.7" y="238">U5</text>
<text x="300.9" y="238">U6</text>
<text x="323.8" y="238">U7</text>
<text x="258.6" y="241.2">定位孔</text>
<text x="279.7" y="241.2">定位孔</text>
<text x="300.9" y="241.2">定位孔</text>
<text x="323.8" y="241.2">定位孔</text>
<text x="86.4" y="254.1">J1</text>
</g>
<g font-size="3.2" fill="#f00">
<text x="42.3" y="40.9">1</text>
<text x="34" y="42.3">VCC</text>
<text x="308.3" y="65.6">4</text>
<text x="311.7" y="67.4">SENSOR_VP</text>
<text x="112.5" y="145">6</text>
<text x="116" y="146.8">VDD</text>
</g>
<g font-size="3.2">
<text x="36.7" y="45.9">D-</text>
<text x="42.3" y="48">3</text>
<text x="42.3" y="44.5">2</text>
<text x="153" y="48">1</text>
<text x="35.5" y="49.4">D+</text>
<text x="36.8" y="52.9">ID</text>
<text x="42.3" y="51.5">4</text>
<text x="156.5" y="49.7">GND/ADJ</text>
<text x="33.3" y="56.4">GND</text>
<text x="42.3" y="55">5</text>
<text x="308.3" y="55">1</text>
<text x="311.7" y="56.8">GND</text>
<text x="344.2" y="56.8">GND</text>
<text x="353" y="55">38</text>
<text x="318.9" y="121.1" transform="rotate(-90 318.9 121.1)">GND</text>
<text x="317.1" y="126.6" transform="rotate(-90 317.1 126.6)">15</text>
<text x="112.5" y="134.4">3</text>
<text x="116" y="136.2">GND</text>
<text x="111.2" y="203.2">3</text>
<text x="123.5" y="203.2">2</text>
<text x="167.7" y="203.2">1</text>
<text x="179.9" y="203.2">4</text>
<text x="256.6" y="215.2">1</text>
<text x="256.6" y="218.7">2</text>
<text x="81.8" y="261.1">1</text>
<text x="92.5" y="261.1">2</text>
<text x="81.8" y="264.6">3</text>
<text x="81.8" y="268.1">5</text>
<text x="92.5" y="264.6">4</text>
<text x="92.5" y="268.1">6</text>
<text x="81.8" y="271.6">7</text>
<text x="81.8" y="275.2">9</text>
<text x="90.5" y="275.2">10</text>
<text x="92.5" y="271.6">8</text>
</g>
<g font-size="3.2" fill="#8d2323">
<text x="350.7" y="178.5" transform="rotate(-90 350.7 178.5)">13</text>
<text x="354.2" y="178.5" transform="rotate(-90 354.2 178.5)">12</text>
<text x="329.2" y="183.8">7</text>
<text x="367.2" y="183.8">4</text>
<text x="329.2" y="190.9">1</text>
<text x="329.2" y="187.3">8</text>
<text x="329.2" y="194.4">2</text>
<text x="367.2" y="197.9">9</text>
<text x="329.2" y="201.4">3</text>
<text x="329.2" y="205">5</text>
<text x="367.2" y="205">6</text>
<text x="350.7" y="215" transform="rotate(-90 350.7 215)">10</text>
<text x="354.2" y="215" transform="rotate(-90 354.2 215)">11</text>
</g>
<g font-size="2.5" fill="#8d2323">
<text x="334.4" y="185.2">DAT0(D0)</text>
<text x="358.6" y="185.2">VDD</text>
<text x="334.4" y="188.7">DAT1(RSV)</text>
<text x="352.1" y="187.3" transform="rotate(-90 352.1 187.3)">GND</text>
<text x="355.6" y="187.3" transform="rotate(-90 355.6 187.3)">GND</text>
<text x="334.4" y="192.3">DAT2(RSV)</text>
<text x="334.4" y="195.8">CS</text>
<text x="334.4" y="202.8">CMD(DI)</text>
<text x="360.4" y="199.3">CD</text>
<text x="334.4" y="206.4">SCK</text>
<text x="352.1" y="207.8" transform="rotate(-90 352.1 207.8)">GND</text>
<text x="355.6" y="207.8" transform="rotate(-90 355.6 207.8)">GND</text>
<text x="358.4" y="206.4">GND</text>
</g>
<g font-size="1.8" fill="#00f">
<text x="117.1" y="61.6">R1_LED</text>
<text x="92.4" y="151.5">CP2012N_VBUS</text>
<text x="92.4" y="155">RSTb</text>
<text x="92.4" y="162.1">SUSPENDb</text>
</g>
</svg>
